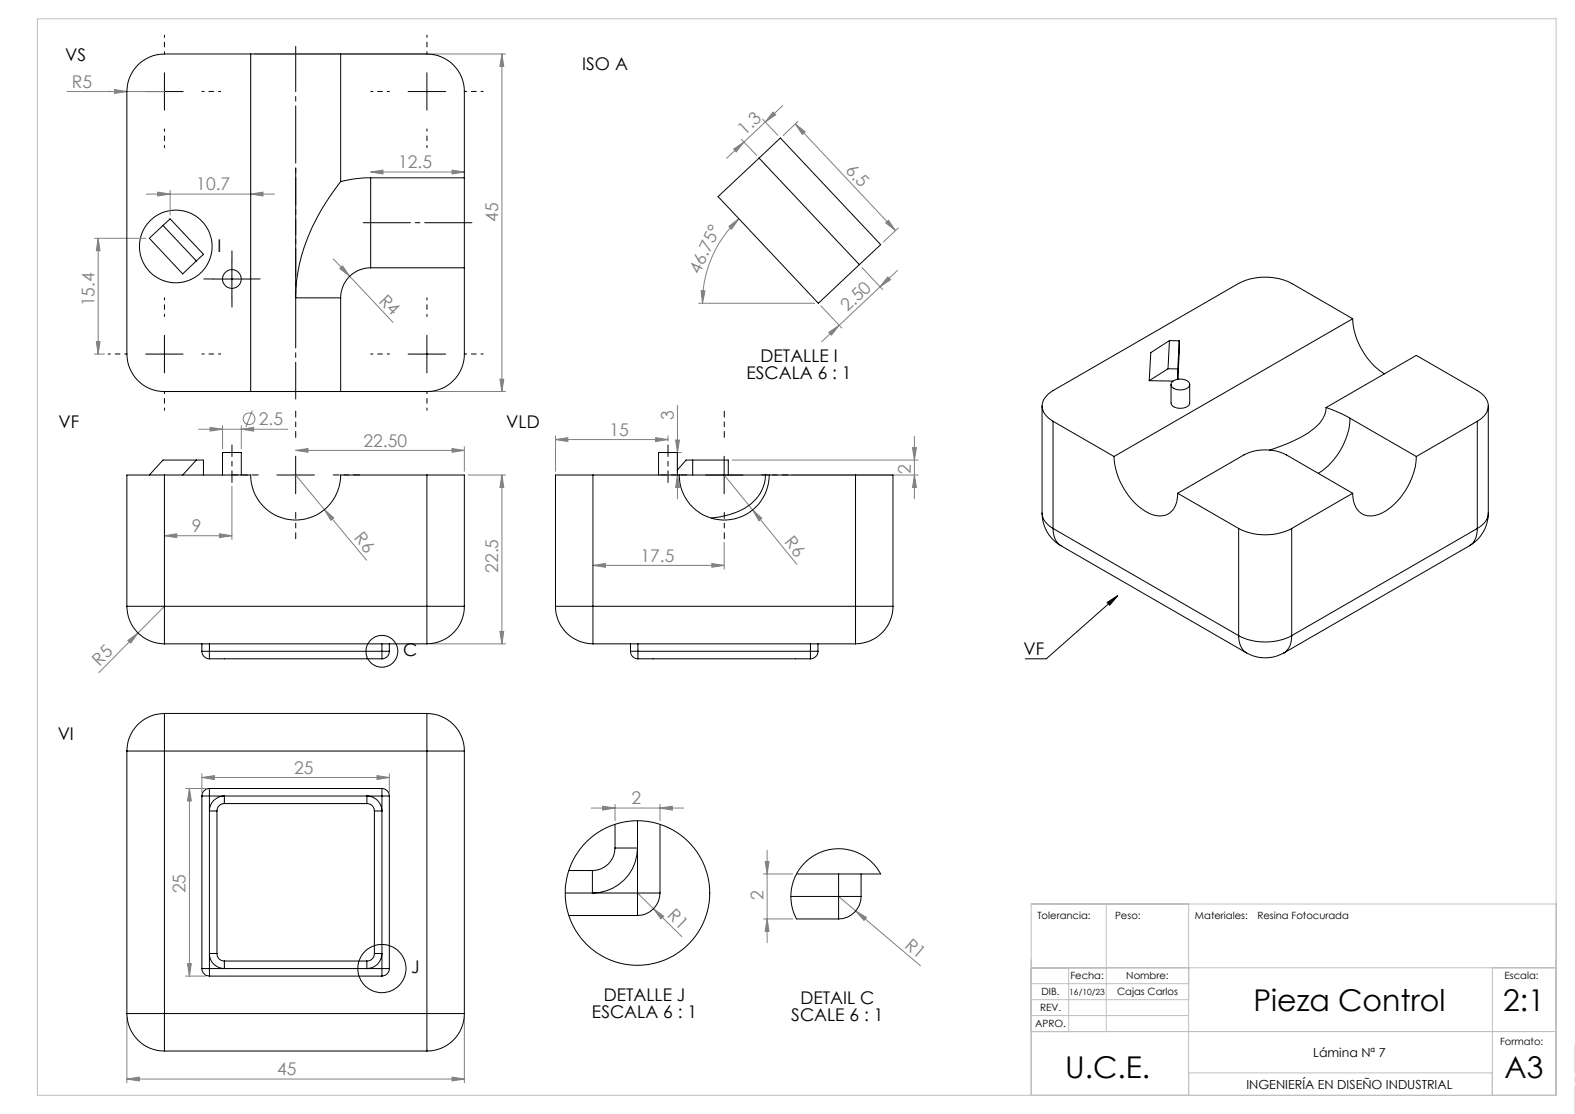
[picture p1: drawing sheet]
<svg xmlns="http://www.w3.org/2000/svg" width="420mm" height="297mm" viewBox="0 0 420 297" stroke-linecap="round" stroke-linejoin="round" font-family="sans-serif">
<g fill="none" stroke="#808080" stroke-width=".27">
<path d="M67.8 14.4h67M133.8 14.4l.5 3.3h-1zM133.8 14.4v90M17.9 24.4h26M30.6 23.9l3.2 .5-3.2 .5zM195.7 39.8l2.7-2-2.1 2.7zM197.7 37.1l4.1 4.3M203.4 31.8l4 4.3M206.1 29.9l.7 .7-2.7 1.9zM208.7 28.2l-15 14M212.1 33.1l26.7 28.4M212.1 33.1l2.6 2-.7 .7z"/>
<path d="M212.8 32.4l-4 3.7M39 51.7h34.2M42.1 51.2l3.3 .5-3.3 .5zM45.4 50.7v6.6M66.9 51.7l3.2-.5v1zM98.8 45.9l3.3-.5v1zM98.8 45.9h25M120.5 45.4l3.3 .5-3.3 .5zM197 58.3a30.8 30.8 0 0 0-9.7 22.6M236.2 59.4l.7-.7 1.9 2.8zM25.2 63.5h13.6M26.2 63.5l.5 3.3h-1z"/>
<path d="M26.2 63.5v30.9M88.9 69l15.9 17M90.6 71.6l.8-.7 1.8 2.8zM187 77.5l1 .1-.7 3.3zM194.4 60.4l2.6-2.1-1.9 2.8zM229.8 71.3l5.6 5.9M236.7 73.8l.8 .8-2.8 1.8zM239.3 72.1l-15.5 14.6M239.5 60.8l-4 3.7M25.2 94.4h2.6M25.7 91.1h1l-.5 3.3zM186.3 80.9h30.9"/>
<path d="M218.9 81.6l5.6 5.9M221 88.6l2.8-1.9-2.1 2.7zM223.8 86.7l-4.7 4.4M53 114.4h23.8M56 113.9l3.3 .5-3.3 .5zM59.3 113.4v6.3M64.3 113.4v6.3M64.3 114.4l3.3-.5v1zM67.3 109.4l-1.8 4.5M67.8 104.4h67M120.5 119.6l3.3 .5-3.3 .5zM123.8 119.1v6.6"/>
<path d="M133.3 101.1h1l-.5 3.3zM148.1 117.2l3.3-.5v1zM148.1 116.2v9.5M148.1 117.2h30M174.8 116.7l3.3 .5-3.3 .5zM178.1 116.2v1.4M180.2 117.3h1l-.5 3.3zM180.7 108.1v24.9M243.3 119.3h1.1l-.6 3.4zM243.8 116.3v16.7M61.8 129.6v14.2M78.8 126.6l19 22.8"/>
<path d="M78.8 120.1l3.3-.5v1zM78.8 120.1h45M86.5 135.9l2.5 2.2-.8 .6zM124.8 126.6h10M133.8 126.6l.5 3.4h-1zM133.8 126.6v45.1M176.6 120.6h5.1M180.7 126.6l.5 3.4h-1zM193.1 126.6l19.4 23.9M195.2 122.7h49.7M200.7 136l2.5 2.2-.8 .6zM211.1 126.6h33.8"/>
<path d="M243.8 126.6l.6 3.4h-1.1zM43.9 142.8l3.2-.5v1zM43.9 142.8h17.9M58.5 142.3l3.3 .5-3.3 .5zM158.1 150.7l3.3-.5v1zM158.1 150.7h35M189.8 150.2l3.3 .5-3.3 .5zM193.1 144.6v7.1M34.1 170.7l2.7-1.9-1.9 2.6zM36.8 168.8l-10.4 10.5M43.9 161.6l-7.1 7.2M114.8 171.7h20"/>
<path d="M133.3 168.3h1l-.5 3.4zM49.5 210.2h5.3M50.5 210.2l.5 3.3h-1zM50.5 210.2v50M53.8 207.3l3.3-.5v1zM53.8 206.3v4.9M53.8 207.3h50M100.5 206.8l3.3 .5-3.3 .5zM103.8 206.3v4.9M157.7 215.4h24.7M160.7 214.9l3.3 .5-3.3 .6zM164 214.5v4.3"/>
<path d="M176 215.4l3.3-.5v1.1zM176 214.5v4.3M170 238.1l4.3 4.2M203.6 233h7.8M204 229.7h1.1l-.5 3.3zM204.6 226.7v24.7M223.6 239l21.9 18.5M50 256.9h1l-.5 3.3zM174.3 242.3l2.7 2-.8 .7zM174.3 242.3l7.5 7.4M203.6 245h7.8M204.6 245l.5 3.3h-1.1z"/>
<path d="M228.2 242.9l2.9 1.7-.7 .8zM33.8 271.2v17.5M49.5 260.2h5.3M123.8 271.2v17.5M33.8 287.7l3.3-.5v1zM33.8 287.7h90M120.5 287.2l3.3 .5-3.3 .5z"/>
<circle cx="66.4" cy="111.7" r="1.56"/>
</g>
<g fill="none" stroke="#000" stroke-width=".27">
<path d="M43.9 19.4v10M113.8 19.4v10M38.8 24.4h10M108.8 24.4h10.1M56.8 74.4h10.1M61.8 69.4v10M38.8 94.4h10M43.9 89.4v10M108.8 94.4h10.1M113.8 89.4v10M73.8 126.6h10.1M78.8 121.6v10.1"/>
<path d="M188.1 126.6h10M193.1 121.6v10.1M298.1 158.8l-19.1 16.8h-5.6M295.2 160.6l2.9-1.8-2.2 2.6z"/>
<circle cx="46.9" cy="65.7" r="9.7"/>
<circle cx="101.8" cy="173.6" r="4.2"/>
<circle cx="101.8" cy="258.2" r="6.4"/>
</g>
<path d="M61.9 118.6v10M178.1 118.6v10" fill="none" stroke="#000" stroke-width=".27" stroke-dasharray="15.2 1.3 1.3 1.3" stroke-dashoffset="12.1"/>
<path d="M78.9 116.6v-7M193.1 116.6v-7M68.9 126.6h-7M78.9 136.6v7M88.9 126.6h7M183.1 126.6h-7M193.1 136.6v7M203.1 126.6h7" fill="none" stroke="#000" stroke-width=".27" stroke-dasharray="15.2 1.3 1.3 1.3" stroke-dashoffset="13.6"/>
<path d="M78.9 12.4v66" fill="none" stroke="#000" stroke-width=".27" stroke-dasharray="15.2 1.3 1.3 1.3" stroke-dashoffset="3.2"/>
<path d="M78.9 44.9v61.5" fill="none" stroke="#000" stroke-width=".27" stroke-dasharray="15.2 1.3 1.3 1.3" stroke-dashoffset="5.4"/>
<path d="M125.9 59.4h-29" fill="none" stroke="#000" stroke-width=".27" stroke-dasharray="15.2 1.3 1.3 1.3" stroke-dashoffset="2.6"/>
<path d="M56.9 74.4h-2.5M61.9 69.4v-2.5M61.9 79.4v2.5M66.9 74.4h2.5" fill="none" stroke="#000" stroke-width=".27" stroke-dasharray="15.2 1.3 1.3 1.3"/>
<g fill="none" stroke="#000" stroke-width=".27" stroke-dasharray="15.2 1.3 1.3 1.3" stroke-dashoffset="14.6">
<path d="M43.9 14.4v-5M113.9 14.4v-5M33.9 24.4h-5M43.9 34.4v5M53.9 24.4h5M103.9 24.4h-5M113.9 34.4v5M123.9 24.4h5M33.9 94.4h-5M43.9 84.4v-5M53.9 94.4h5M103.9 94.4h-5"/>
<path d="M113.9 84.4v-5M123.9 94.4h5M43.9 104.4v5M113.9 104.4v5"/>
</g>
<path d="M420 297v-18.4" fill="none" stroke="#c0c0c0" stroke-width=".27" stroke-dasharray="15.2 1.3 1.3 1.3" stroke-dashoffset="7.9"/>
<path d="M10 5h405v287h-405zM275 258h140M285 258v17M295 240.9v34.1M316.4 240.9l.6 .1v51M398 258v34M415 241h-140v51M275 275h140M275 266.5h42M275 262.3h42M275 270.8h42M317 286h81" fill="none" stroke="#c0c0c0" stroke-width=".27"/>
<path d="M295.2 160.6l2.9-1.8-2.2 2.6z" fill="#000"/>
<g fill="#808080">
<path d="M30.6 23.9l3.2 .5-3.2 .5z"/>
<path d="M34.1 170.7l2.7-1.9-1.9 2.6z"/>
<path d="M200.7 136l2.5 2.2-.8 .6z"/>
<path d="M86.5 135.9l2.5 2.2-.8 .6z"/>
<path d="M90.6 71.6l.8-.7 1.8 2.8z"/>
<path d="M174.3 242.3l2.7 2-.8 .7z"/>
<path d="M228.2 242.9l2.9 1.7-.7 .8z"/>
<path d="M58.5 142.3l3.3 .5-3.3 .5zM43.9 142.8l3.2-.5v1z"/>
<path d="M189.8 150.2l3.3 .5-3.3 .5zM158.1 150.7l3.3-.5v1z"/>
<path d="M120.5 45.4l3.3 .5-3.3 .5zM98.8 45.9l3.3-.5v1zM174.8 116.7l3.3 .5-3.3 .5zM148.1 117.2l3.3-.5v1zM176 215.4l3.3-.5v1.1zM160.7 214.9l3.3 .5-3.3 .6z"/>
<path d="M78.8 120.1l3.3-.5v1zM120.5 119.6l3.3 .5-3.3 .5zM56 113.9l3.3 .5-3.3 .5zM64.3 114.4l3.3-.5v1zM53.8 207.3l3.3-.5v1zM100.5 206.8l3.3 .5-3.3 .5zM42.1 51.2l3.3 .5-3.3 .5zM66.9 51.7l3.2-.5v1z"/>
<path d="M221 88.6l2.8-1.9-2.1 2.7zM236.7 73.8l.8 .8-2.8 1.8z"/>
<path d="M195.7 39.8l2.7-2-2.1 2.7zM206.1 29.9l.7 .7-2.7 1.9z"/>
<path d="M194.4 60.4l2.6-2.1-1.9 2.8zM187 77.5l1 .1-.7 3.3z"/>
<path d="M243.8 126.6l.6 3.4h-1.1zM243.3 119.3h1.1l-.6 3.4zM204.6 245l.5 3.3h-1.1zM204 229.7h1.1l-.5 3.3z"/>
<path d="M133.8 126.6l.5 3.4h-1zM133.3 168.3h1l-.5 3.4zM50.5 210.2l.5 3.3h-1zM50 256.9h1l-.5 3.3zM133.8 14.4l.5 3.3h-1zM133.3 101.1h1l-.5 3.3zM26.2 63.5l.5 3.3h-1zM25.7 91.1h1l-.5 3.3zM180.2 117.3h1l-.5 3.3zM180.7 126.6l.5 3.4h-1z"/>
<path d="M212.1 33.1l2.6 2-.7 .7zM236.2 59.4l.7-.7 1.9 2.8z"/>
<path d="M33.8 287.7l3.3-.5v1zM120.5 287.2l3.3 .5-3.3 .5z"/>
</g>
<g fill="none" stroke="#000" stroke-width=".27">
<path d="M66.9 14.4h23.9M66.9 14.4h-23a10 10 0 0 0-10.1 10v70a10 10 0 0 0 10.1 10h23M66.9 14.4v90M90.8 14.4h23a10 10 0 0 1 10 10v23M90.8 14.4v34M90.8 48.4a59.8 59.8 0 0 0-10.9 21.9 39.3 39.3 0 0 0-1.1 9.1h12M98.8 47.4a32.5 32.5 0 0 0-8 1M98.8 47.4v24M98.8 47.4h25M123.8 47.4v24M191.5 52.4l16.6-15.6 26.7 28.4-16.6 15.7zM202.4 42.2l26.8 28.4"/>
<path d="M43.5 60.1l1.9-1.8 8.9 9.5-1.9 1.8M43.5 60.1l8.9 9.5M43.5 60.1l-3.7 3.4 8.9 9.5 3.7-3.4M90.8 79.4v25M98.8 71.4a8 8 0 0 0-8 8M98.8 71.4h25M123.8 71.4v23a10 10 0 0 1-10 10h-23M311.5 98.3l-5 3.2M311.5 98.3l2.6 .1M311.9 90.8l-5 3.2-.4 7.5M311.9 90.8l-.4 7.5M311.9 90.8l2.6 .1"/>
<path d="M314.5 90.9l-.4 10.2v-2.7M314.5 90.9l-.4 7.5M360.7 85a18.9 18.9 0 0 0 8.5 14.7M360.7 85l-16.2-9.4a15.9 15.9 0 0 0-14.2 0l-49.5 28.5a4.4 4.4 0 0 0-2.5 5.8l1.3 1.5 1.2 .9M360.7 85l-63.6 36.7M66.9 104.4h23.9M277.9 108.2v28.6M280.8 112.3l16.3 9.4M280.8 112.3v28.6M306.5 101.5l6.3 .1M312.3 102.5v4.9a2.14 2.14 0 0 0 2.4 1.5 2.22 2.22 0 0 0 2.6-1.5v-4.9M312.7 101.7a3.4 3.4 0 0 1 4.5 .5 1.7 1.7 0 0 1-2 1.7 2.49 2.49 0 0 1-2.9-1.4z"/>
<path d="M353.6 108.7a7.4 7.4 0 0 1-3.1 5.5 37.8 37.8 0 0 1-11.9 5.8M353.6 108.7l4.2 1.6 2.2 1.2M353.6 108.7l24.1-13.9 16.2 9.3a4.4 4.4 0 0 1 2.6 5.8l-1.3 1.5-1.3 .9M360 111.5a18.7 18.7 0 0 1-8.5 14.7M360 111.5l17.7 10.2M393.9 112.3l-16.2 9.4M393.9 112.3v28.6M396.9 108.2v28.6M39.8 126.6l3.7-3.9h10.8v3.9M43.9 126.6h23a12 12 0 0 0 11.9 12 12 12 0 0 0 12-12h23M43.9 126.6h-10.1v35M43.9 126.6v35"/>
<path d="M52.4 122.7l-3.7 3.9M59.3 126.6v-6h5v6M113.8 126.6h10v35M113.8 126.6v35M158.1 126.6h-10v35M158.1 126.6h46M158.1 126.6v35M175.6 126.6v-6h5v6M180.6 125.3l2.4-2.6h11.2v3.9M181.1 126.6a12 12 0 0 0 12 12.1 12 12 0 0 0 12-12.1M184.7 122.7v3.9M204.1 126.6a11.1 11.1 0 0 1-8.4 10.2l-3.8 1-2.1 .3"/>
<path d="M204.1 126.6h1M205.1 126.6h23M228.1 126.6h10v35M228.1 126.6v35M277.9 136.8a10 10 0 0 0 5 8.7M277.9 136.8a5.1 5.1 0 0 0 2.9 4.1M297.1 121.7a18.5 18.5 0 0 0 9.6 15.3 4.7 4.7 0 0 0 7.2-3.8l.1-1.7M314 131.5l17.7-10.2a12.6 12.6 0 0 1 11.3 0l17.7 10.2M314 131.5l16.3 9.4M360.7 131.5l-16.2 9.4M377.7 121.7a18.3 18.3 0 0 1-9.6 15.3 4.8 4.8 0 0 1-7.2-3.8l-.2-1.7M396.9 136.8a10.1 10.1 0 0 1-5 8.7"/>
<path d="M396.9 136.8a4.9 4.9 0 0 1-3 4.1M280.8 140.9a5.1 5.1 0 0 0 2.1 4.6M280.8 140.9l49.5 28.6M282.9 145.5l49.5 28.6M330.3 140.9a15.6 15.6 0 0 0 14.2 0M330.3 140.9v28.6M344.5 140.9v28.6M391.9 145.5l-49.5 28.6M393.9 140.9a5 5 0 0 1-2 4.6M393.9 140.9l-49.4 28.6M33.8 161.6a10 10 0 0 0 10.1 10.1M33.8 161.6h10.1"/>
<path d="M43.9 161.6v10.1M43.9 161.6h69.9M43.9 171.7h69.9M53.8 173.6h2M53.8 173.6a2.05 2.05 0 0 0 2 2M53.8 171.7v1.9M55.8 173.6v2M55.8 173.6h46M55.8 171.7v1.9M55.8 175.6h46M101.8 173.6h2M101.8 173.6v2"/>
<path d="M101.8 171.7v1.9M103.8 173.6a1.99 1.99 0 0 1-2 2M103.8 171.7v1.9M113.8 161.6v10.1M113.8 161.6h10M123.8 161.6a10 10 0 0 1-10 10.1M148.1 161.6a10 10 0 0 0 10 10.1M148.1 161.6h10M158.1 161.6v10.1M158.1 161.6h70M158.1 171.7h70M168.1 173.6a1.99 1.99 0 0 0 2 2"/>
<path d="M168.1 173.6h2M168.1 171.7v1.9M170.1 173.6v2M170.1 173.6h46M170.1 175.6h46M170.1 171.7v1.9M216.1 173.6v2M216.1 173.6h2M216.1 171.7v1.9M218.1 173.6a2.05 2.05 0 0 1-2 2M218.1 171.7v1.9M228.1 161.6v10.1"/>
<path d="M228.1 161.6h10M238.1 161.6a10 10 0 0 1-10 10.1M330.3 169.5a15.6 15.6 0 0 0 14.2 0M330.3 169.5a5.1 5.1 0 0 0 2.1 4.6M332.4 174.1a10 10 0 0 0 10 0M344.5 169.5a5 5 0 0 1-2.1 4.6M43.9 190.2v10M43.9 190.2a10 10 0 0 0-10.1 10M43.9 190.2h69.9M113.8 190.2v10M113.8 190.2a10 10 0 0 1 10 10M33.8 200.2h10.1"/>
<path d="M33.8 200.2v70M43.9 200.2v70M43.9 200.2h69.9M53.8 212.2h2M53.8 212.2v46M55.8 210.2a2.05 2.05 0 0 0-2 2M55.8 210.2v2M55.8 212.2v46M55.8 212.2h46M55.8 210.2h46M57.9 216.2v38M59.8 214.2v-2a4 4 0 0 0-4 4h2.1"/>
<path d="M59.8 214.2a1.93 1.93 0 0 0-1.9 2M59.8 214.2h38M97.8 214.2v-2a4 4 0 0 1 4 4h-2M97.8 214.2a1.99 1.99 0 0 1 2 2M99.8 216.2v38M101.8 212.2h2M101.8 210.2v2M101.8 210.2a1.99 1.99 0 0 1 2 2M101.8 212.2v46M103.8 212.2v46M113.8 200.2h10M113.8 200.2v70"/>
<path d="M123.8 200.2v70M164 219.8v6.3M170 218.8v19.3M176 219.8v18.3M150.7 238.1h19.3M151.7 232.1h6.3M164 226.1h6a12 12 0 0 1-12 12v-6M164 226.1a6 6 0 0 1-6 6M170 238.1v6M170 238.1h6M176 238.1a6 6 0 0 1-6 6M210.9 239h12.7"/>
<path d="M212.4 233h22.4l-1.8-2.6-2.4-2-2.6-1.4-2.7-.6-2.6-.1-2.6 .5-2.9 1.2-2.2 1.7-2 2.2-1.4 3-.6 2.2-.1 1.8 .4 3.2 1.1 2.9h11.2M223.6 239h6M223.6 239v6M223.6 233v6M229.6 239a6 6 0 0 1-6 6M229.6 233v6M53.8 258.2a2.05 2.05 0 0 0 2 2M53.8 258.2h2M55.8 258.2v2M55.8 258.2h46M57.9 254.2h-2.1a4 4 0 0 0 4 4v-2M57.9 254.2a1.93 1.93 0 0 0 1.9 2"/>
<path d="M59.8 256.2h38M99.8 254.2h2a4 4 0 0 1-4 4v-2M99.8 254.2a1.99 1.99 0 0 1-2 2M101.8 258.2v2M101.8 258.2h2M103.8 258.2a1.99 1.99 0 0 1-2 2M151.7 244.1h18.3M33.8 270.2a10 10 0 0 0 10.1 10M33.8 270.2h10.1M43.9 270.2v10M43.9 270.2h69.9M55.8 260.2h46"/>
<path d="M113.8 270.2v10M113.8 270.2h10M123.8 270.2a10 10 0 0 1-10 10M43.9 280.2h69.9"/>
<circle cx="61.8" cy="74.4" r="2.49"/>
<circle cx="170" cy="238.1" r="19.3"/>
</g>
<g font-size="8">
<text x="334.3" y="269.5">Pieza Control</text>
<text x="400.9" y="269.5">2:1</text>
<text x="284.1" y="287.4">U.C.E.</text>
<text x="401.2" y="287.4">A3</text>
</g>
<g font-size="4.7">
<text x="17.4" y="16.3">VS</text>
<text x="155.3" y="18.6">ISO A</text>
<text x="58" y="67.1">I</text>
<text x="199.1" y="101.1">ESCALA 6 : 1</text>
<text x="202.8" y="96.6">DETALLE I</text>
<text x="15.6" y="114.1">VF</text>
<text x="135" y="114.1">VLD</text>
<text x="107.5" y="175">C</text>
<text x="272.9" y="174.6">VF</text>
<text x="15.4" y="197.2">VI</text>
<text x="109.6" y="259.5">J</text>
<text x="161" y="266.9">DETALLE J</text>
<text x="213.5" y="267.6">DETAIL C</text>
<text x="157.9" y="271.4">ESCALA 6 : 1</text>
<text x="211" y="272.1">SCALE 6 : 1</text>
</g>
<g font-size="4.7" fill="#808080">
<text x="19.2" y="23.4">R5</text>
<text x="198.6" y="36.3" transform="rotate(-43 198.6 36.3)">1.3</text>
<text x="106.2" y="44.8">12.5</text>
<text x="225.2" y="45.6" transform="rotate(47 225.2 45.6)">6.5</text>
<text x="52.4" y="50.7">10.7</text>
<text x="132.8" y="59.1" transform="rotate(-90 132.8 59.1)">45</text>
<text x="186.5" y="73.3" transform="rotate(-65 186.5 73.3)">46.75°</text>
<text x="25.2" y="81.6" transform="rotate(-90 25.2 81.6)">15.4</text>
<text x="100.9" y="80.4" transform="rotate(46 100.9 80.4)">R4</text>
<text x="226" y="83.3" transform="rotate(-43 226 83.3)">2.50</text>
<text x="69" y="113.4">2.5</text>
<text x="179.7" y="111.9" transform="rotate(-90 179.7 111.9)">3</text>
<text x="96.9" y="119.1">22.50</text>
<text x="162.6" y="116.2">15</text>
<text x="242.9" y="126.4" transform="rotate(-90 242.9 126.4)">2</text>
<text x="51.1" y="141.8">9</text>
<text x="94.3" y="143.6" transform="rotate(50 94.3 143.6)">R6</text>
<text x="170.8" y="149.7">17.5</text>
<text x="209" y="144.6" transform="rotate(51 209 144.6)">R6</text>
<text x="132.8" y="152.7" transform="rotate(-90 132.8 152.7)">22.5</text>
<text x="26.6" y="177.7" transform="rotate(-45 26.6 177.7)">R5</text>
<text x="78.5" y="206.3">25</text>
<text x="168.4" y="214.4">2</text>
<text x="49.5" y="238.2" transform="rotate(-90 49.5 238.2)">25</text>
<text x="177.7" y="244.3" transform="rotate(45 177.7 244.3)">R1</text>
<text x="203.6" y="240" transform="rotate(-90 203.6 240)">2</text>
<text x="241" y="252.4" transform="rotate(40 241 252.4)">R1</text>
<text x="73.9" y="286.6">45</text>
</g>
<g font-size="3.3">
<text x="350.2" y="281.8">Lámina Nª 7</text>
<text x="332.4" y="290.3">INGENIERÍA EN DISEÑO INDUSTRIAL</text>
</g>
<g font-size="2.7">
<text x="276.6" y="245.1">Tolerancia:</text>
<text x="297.3" y="245.1">Peso:</text>
<text x="318.7" y="245.1">Materiales:</text>
<text x="335.3" y="245.1">Resina Fotocurada</text>
<text x="285.4" y="261">Fecha:</text>
<text x="300.3" y="261">Nombre:</text>
<text x="401.2" y="260.9">Escala:</text>
<text x="277.3" y="269.5">REV.</text>
<text x="277.7" y="265.3">DIB.</text>
<text x="297.9" y="265.3">Cajas Carlos</text>
<text x="276.1" y="273.8">APRO.</text>
<text x="400" y="278.6">Formato:</text>
</g>
<text font-size="2.3" x="285.1" y="265.3">16/10/23</text>
</svg>
